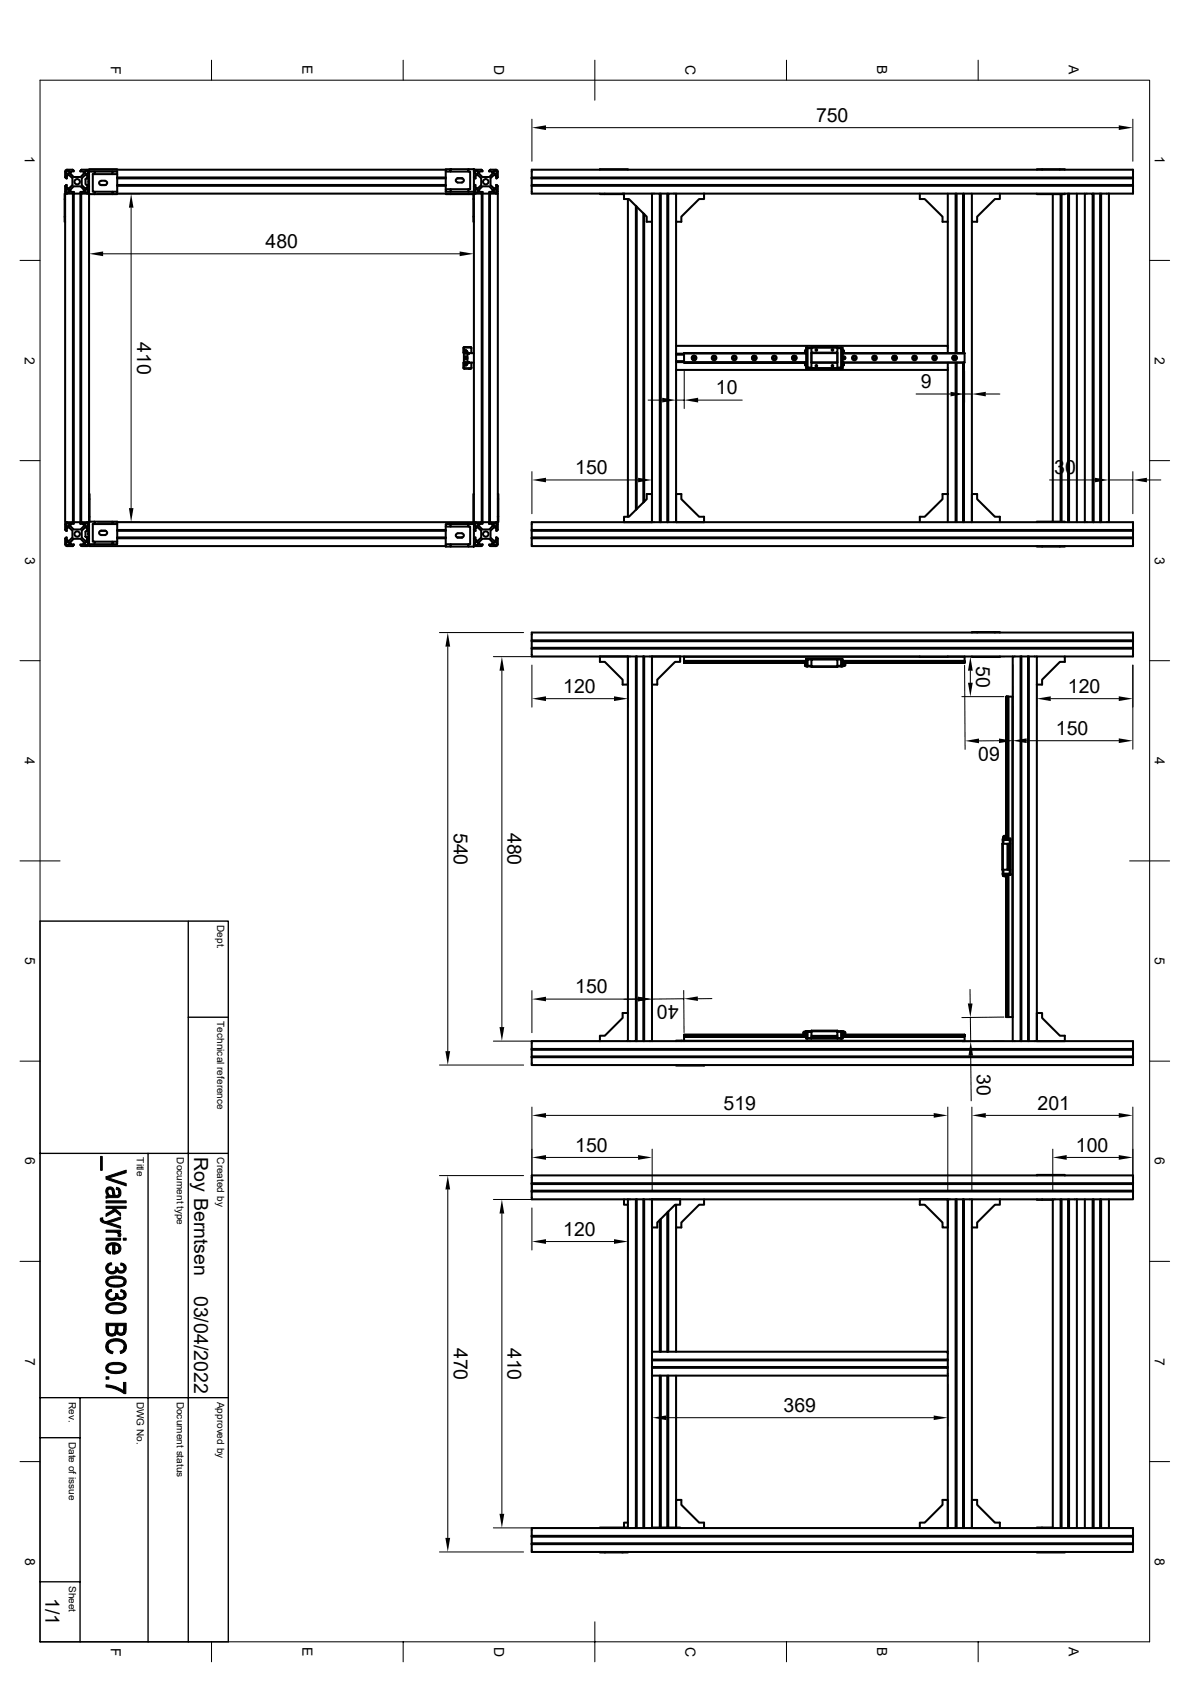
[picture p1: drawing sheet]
<svg xmlns="http://www.w3.org/2000/svg" width="297mm" height="420mm" viewBox="0 0 297 420" stroke-linecap="round" stroke-linejoin="round" font-family="sans-serif">
<g fill="none" stroke="#000" stroke-width=".51">
<path d="M16.1 54.1v1.3h.2M16.3 49.7h-.2v4.4h.2M16.3 48.3h-.2v1.4M16.4 46.3l-.1 .2v1.4l.1 .3 .3 .1M16.5 44.4l.2 .1v-.8h.6l.8 .8v1.7l-.8 .8h-.6v-.8l-.2 .1M16.6 47.4h.7l-.1 .6h-.6zM16.6 42.7l.7 .1-.1 .6-.6-.1zM16.7 48.3h1.4M16.7 48.3h-.4v82.1h.4M18.1 48.3v82.1M18.2 48.3h.2M18.3 48.1l.1-.2h-.8v-.6l.8-.8h1.7l.8 .8v.6h-.8l.1 .2"/>
<path d="M18.3 42.6l.1 .2h-.8v.6l.8 .8h1.7l.8-.8v-.6h-.8l.1-.2M18.3 48.2l-.2 .1M18.3 42.5l-.2-.1-1.7 .1-.1 1.7 .1 .2M20.1 48.3h-1.7v82.1M20.2 48.2l.2 .1M20.2 42.5l.2-.1h1.4l.3 .1 .1 .3M20.3 48.3h-.2v82.1M20.4 48.3l-.1 82.1M20.4 48.3h1.4M21.3 42.7l.6 .1-.1 .6-.6-.1zM21.3 47.4h.6l-.1 .6h-.6zM21.8 48.3h.4"/>
<path d="M21.8 46.4h.1M21.8 44.4h.1M21.8 44.4l-.5 .3v1.3l.5 .4M22 44.4l-.2 .1v-.8h-.6l-.8 .8v1.7l.8 .8h.6v-.8l.2 .1M22.1 44.4v.3M22.1 46h.1M22.2 44.7h-.1v1.7l.1 .1M22.2 44.2l-.1 .2M22.2 47.9l-.1 .3-.3 .1M22.2 42.4v.4M22.2 42.4v-.2h7.1v.2M22.2 42.8v93.1"/>
<path d="M22.2 48.5h1.4M22.2 42.8h1.4M22.2 42.4h89.1M23.6 43.5h4.4v-.7h1.3v.7h-1.3M23.6 48.5h4.4v-.6h1.3v.6h-1.3M23.6 43.5h-.4v4.4h.4M25.1 46.2h1.3M25.2 45.1h1M25.2 46.2h1M25.2 45.2a.51 .51 0 0 0-.5 .5 .51 .51 0 0 0 .5 .5M26.2 45.2a.51 .51 0 0 1 .6 .5 .51 .51 0 0 1-.6 .5M28 42.8h-4.4v.7"/>
<path d="M28 47.9h-4.4v.6M29.3 43.5v4.4M29.3 44.5h82M29.3 44.3h82M29.3 46.2h82M29.3 46.4h82M111.3 48.3v.2h1.2M111.3 42.8v4.4M112.5 48.3v.2h4.4v-.2M112.5 47.2h-1.2v.7h1.2v-.7h4.4M112.5 42.2h-1.2v.6h1.2v-.6h4.4M114.1 44.5h1.3"/>
<path d="M114.3 44.5h1M114.3 45.6h1M114.3 44.5a.51 .51 0 0 0-.6 .5 .51 .51 0 0 0 .6 .6M115.3 44.5a.51 .51 0 0 1 .5 .5 .51 .51 0 0 1-.5 .6M116.9 42.2h1.4v5.7M116.9 47.9h1.4M116.9 47.2v.7h-4.4M116.9 42.2v.6h-4.4M116.9 42.8h.4v4.4h-.4M116.9 48.5h1.3M118.2 54.1v1.3h.1M118.2 48.3v1.4"/>
<path d="M118.3 44.2l.1 .2M118.3 47.9l.1 .3 .3 .1M118.3 47.9v.4h-89M118.3 49.7h-.1v4.4h.1M118.4 46.3l-.1 .2M118.5 44.4l.2 .1v-.8h.6l.8 .8v1.7l-.8 .8h-.6v-.8l-.2 .1M118.6 42.8l.6-.1 .1 .6-.6 .1zM118.6 47.4l.6-.1 .1 .7h-.6zM118.7 48.3h-.4v82.1h.4M118.7 48.3h1.4M120.1 48.3h2.3M120.2 48.3l-.1 82.1"/>
<path d="M120.4 48.1v-.2h-.8v-.6l.8-.8h1.7l.8 .8v.6h-.8l.1 .2M120.4 42.6v.2h-.8v.6l.8 .8h1.7l.8-.8v-.6h-.8l.1-.2M120.4 48.2l-.3 .1M120.4 42.5l-.3-.1h-1.4l-.3 .1-.1 .3M120.4 48.3v82.1h-.2M122.1 48.3v82.1h-1.7M122.2 42.5l.2-.1 1.7 .1 .1 1.7-.1 .2M122.2 48.2l.2 .1M122.3 48.3l.1 82.1M122.4 48.3h1.4M123.3 42.7l.7 .1-.1 .6-.7-.1zM123.3 47.3l.7 .1-.1 .6h-.7z"/>
<path d="M123.8 48.3h.4v82.1h-.4M124 44.4l-.2 .1v-.8h-.6l-.8 .8v1.7l.8 .8h.6v-.8l.2 .1M124.1 46.3l.1 .2v1.4l-.1 .3-.3 .1M132.7 46.4v1.9h23M132.7 46.2v.2M132.7 44.3v.2M132.7 44.3v-1.9h150.1v1.9M132.7 46.2h150.1v.2M132.7 46.4h150.1v1.9h-6M132.7 44.5v1.7M132.7 44.5h150.1M132.7 44.3h150.1"/>
<path d="M149.7 42.4v-.2h7v.2M149.7 48.3v.2h1.3M151 48.3v.2h4.4v-.2M155.4 48.5h.3M155.7 48.3h7v7.1h-1.3v-1.3l-4.4-4.4h-1.3zM156.7 49.7v79.3M158.7 51.4v75.9M158.9 51.6v75.5M160.6 53.3v72.2M160.8 53.5v71.8M162.7 48.3h2v82.1M162.7 55.4v75"/>
<path d="M164.7 48.3h.2v82.1M164.9 48.3h1.6M166.8 48.3h-.3v82.1M168.7 48.3h-1.9v82.1M168.7 55.4v75h-2.2M168.7 48.3h7v1.4h-1.2l-4.4 4.4v1.3h-1.4zM175.7 48.3h95.1M229.6 48.3v1.4h1.2l4.4 4.4v1.3h1.4v-7.1M236.6 55.4v31M238.5 48.3v39.9M238.8 48.3v39.9M240.4 48.3v39.9"/>
<path d="M240.6 48.3v39.9M242.6 55.4v75v-7h1.3v1.2l4.4 4.4h1.3v1.4M242.6 48.3v7.1h1.3v-1.3l4.4-4.4h1.3v-1.4M258.8 48.3v.2h7v-.2M260.1 42.4v-.2h4.4v.2M260.1 42.2h-1.3v.2M262.8 48.5v81.8M264.5 42.2h1.3v.2M264.7 48.5v81.8M265 48.5v81.8M266.6 48.3v82.1M266.8 48.3v82.1"/>
<path d="M268.8 48.3v82.1M272.7 48.3h.3v82.1M273 48.3h1.6M274.8 48.3h-.2v82.1M276.8 48.3h-2v82.1M276.8 48.3v82.1h-2.2M282.8 44.3v.2M282.8 44.5v1.7M115.8 90.5l-.1 1.4 .1 .2h1.3M115.9 90.8h.1M115.9 87.8h.1M116 90.9h.2"/>
<path d="M116 90.8v.1M116 90.8h.2M116 90.9l-.1 .1M116 87.8v.1M116 87.9h.2M116 87.9l-.1 .1M116 90.9h.1M116 90.8h.1M116 87.9h.1M116 87.8h.1M116.2 90.8h.1M116.2 90.5v.1"/>
<path d="M116.2 88v.2M116.2 87.8h.1M116.2 87.5h.1M116.2 91.2h.1M116.2 90.9v.3M116.2 90.6v.2M116.2 90.6h.1M116.2 90.9v.1M116.2 88.2h.1M116.2 87.5v.3h-.2M116.2 90.9h.1M116.3 90.9v.3"/>
<path d="M116.3 90.6v.2M116.3 90.8h.3M116.3 90.9h.3M116.3 90.6h.1M116.3 90.8h.1M116.3 91.2h.1M116.3 90.9l.1 .1M116.3 87.9v.3M116.3 87.9h.3M116.3 87.8h.3M116.3 87.5v.3M116.3 88.2h.1"/>
<path d="M116.3 87.9l.1 .1M116.3 90.9h.1M116.3 87.9h.1M116.3 87.5h.1M116.4 87.8h-.1M116.4 87.5h-.1M116.5 90.9h.1M116.5 90.8h.1M116.5 87.9h.1M116.5 87.8h.1M116.6 90.8v.1M116.6 90.9v.1"/>
<path d="M116.6 87.8v.1M116.6 87.9v.1M116.6 90.8h.1M116.6 87.8h.1M117 88.2h-.3v2.3l.3 .1M117.2 88.2h1.1M117.6 90.6v1.3l-.4 .2M117.6 86.9l-.1-.2h-1.7l-.1 .1 .1 1.4M117.6 86.9v1.3M117.6 86.9l-1.6-.1-.2 .2v4.8l.2 .1 1.6-.1M118.3 90.5l-1.1 .1M168.7 86.4h67.9v1.8"/>
<path d="M168.7 88.3h2M168.7 92.4h67.9M168.7 88.6h2M168.7 90.4h2M168.7 90.2h2M170.7 88.2h30.3M170.7 88.2v2.4l30.4-.1M198.1 89.6h.3M198.1 89.6a.25 .25 0 0 1 0-.4 .25 .25 0 0 1 .3 0 .25 .25 0 0 1 0 .4M198.1 89.6l-.1-.2 .1-.2a.26 .26 0 0 1 .4 0 .26 .26 0 0 1-.1 .4M200.9 90.9h.1M200.9 90.8h.1"/>
<path d="M200.9 87.8h.1M201 88.2h-30.3M201 90.8v.1M201 90.5l-.1 .3M201 90.9v.3M201 87.9h-.1M201 87.8v.2M201 87.5v.3M201 90.9h.1M201 91.2h.1M201 87.8h.1M201 87.5h.1"/>
<path d="M201 90.8h.1M201 88.2h.1M201 88h-.1l.1 .2M201.1 90.5h.1M201.1 91.3h.1M201.1 88.3h.1M201.2 87h.3v4.8h-.3zM201.2 87v-.2h1.3v-.1h6.5v.1h1v.2v-.2h.3v.2M201.2 87.5h-.2M201.2 91.8v.1h1.3M201.5 86.8v.2M201.5 91.8v.1"/>
<path d="M202.5 86.8h6.5v1.3h-6.5zM202.5 90.6h6.5v1.3h-6.5zM202.5 88.1v2.5M202.5 87h-1v4.8h1M202.5 88.2h6.5v2.3h-6.5zM202.5 91.9v.2h6.5v-.2M209 87h1v4.8h-1M209 88.1v2.5M210 87h.3v4.8h-.3zM210 91.8v.1M210.3 87.5h.2M210.3 89l.2 .2"/>
<path d="M210.3 89.6h.2l-.2 .1M210.3 91.8v.1h-1.3M210.3 90.5h.1M210.3 91.3h.1M210.3 88.3h.1M210.3 89.2h.2M210.4 90.5l.1 .1M210.5 91.2h-.1M210.5 90.5l.1 .3h-.1M210.5 87.8h.1M210.5 88.2h-.1M210.5 88h.1l-.1 .2h30.2"/>
<path d="M210.5 89l.5 .2-.2 .5M210.5 89.2v.4M210.5 90.5h30.2M210.5 89.7h.3M210.5 90.9v.1M210.5 90.8v.1M210.5 87.8v.2M210.5 87.5h.1M210.5 87.5l.1 .3M210.5 90.9h.1M210.5 87.9h.1M210.5 91.2h.1"/>
<path d="M210.6 88.2h30.1v2.4h-30.1M210.6 91h.1M210.6 87.8h.1M210.6 91v.2M236.6 92.4v38M236.6 90.6v1.8M238.5 90.6v39.8M238.8 90.6v39.8M240.4 90.6v39.8M240.6 90.6v39.8M16.4 134.3l-.1 .2 .1 1.7 1.7 .2 .2-.2M16.5 132.5h.2v-.8h.6l.8 .8v1.7l-.8 .8h-.6v-.8l-.2 .1"/>
<path d="M16.6 130.7l.7 .1-.1 .6-.6-.1zM16.6 135.3l.7 .1-.1 .7-.6-.1zM16.7 130.4l-.3 .1-.1 .4v1.3l.1 .3M16.7 130.4h1.4M18.1 130.4l.2 .2M18.2 130.4h2.2M18.3 136.1l.1-.2h-.8v-.6l.8-.8h1.7l.8 .8v.6h-.8l.1 .2M18.3 130.6l.1 .2h-.8v.6l.8 .8h1.7l.8-.8v-.6h-.8l.1-.2M20.4 130.4l-.2 .2M20.4 130.4h1.4M21.3 130.7l.6 .1-.1 .6-.6-.1zM21.3 135.4h.6l-.1 .7-.6-.1z"/>
<path d="M21.8 130.4l.3 .1 .1 .4M21.8 130.4h.4M21.8 132.4l-.5 .4v1.2l.5 .4M21.8 132.4h.1M21.8 134.4h.1M22 132.5h-.2v-.8h-.6l-.8 .8v1.7l.8 .8h.6v-.8l.2 .1M22.1 132.5v.3M22.1 132.8v1.6l.1 .1M22.1 132.8h.1M22.1 134h.1M22.2 132.2l-.1 .3M22.2 135.9l-.1 .3-.3 .2h-1.4l-.2-.2"/>
<path d="M22.2 135.9v.5h89.1M22.2 123.4h.2v1.2M22.2 124.6h.2v4.4h-.2M22.2 135.9h1.4M22.2 130.3h1.4M22.4 129v1.3M23.6 130.9h4.4v-.6h1.3v.6h-1.3M23.6 135.9h4.4v-.6h1.3v.6h-1.3M23.6 130.9h-.4v4.4h.4M25.1 132.5h1.3M25.2 132.5a.51 .51 0 0 0-.5 .6 .51 .51 0 0 0 .5 .5h1a.53 .53 0 0 0 .6-.5 .53 .53 0 0 0-.6-.6M28 130.3h-4.4v.6"/>
<path d="M28 135.3h-4.4v.6M29.3 130.4h89v.5M29.3 130.9v4.4M29.3 132.5h82M29.3 132.3h82M29.3 134.2h82M29.3 134.4h82M111.3 131.5v4.4M112.5 135.9h-1.2v.6h1.2v-.6h4.4M112.5 130.9h-1.2v.6h1.2v-.6h4.4M114.1 134.2h1.3M114.3 134.2a.53 .53 0 0 1-.6-.5 .53 .53 0 0 1 .6-.6l1 .1a.51 .51 0 0 1 .5 .5 .51 .51 0 0 1-.5 .5"/>
<path d="M116.9 130.9h1.4M116.9 135.9v.6h-4.4M116.9 130.9v.6h-4.4M116.9 131.5h.4v4.4h-.4M118.3 135.9l.1 .3 .3 .2h1.4l.3-.2M118.3 132.2l.1 .3M118.3 123.4h-.1v7M118.3 130.9v5.6h-1.4M118.4 134.3l-.1 .2M118.5 132.5h.2v-.8h.6l.8 .8v1.7l-.8 .8h-.6v-.8l-.2 .1M118.6 130.8l.6-.1 .1 .6-.6 .1zM118.6 135.4l.6-.1 .1 .7-.6 .1z"/>
<path d="M118.7 130.4l-.3 .1-.1 .4M118.7 130.4h1.4M120.1 130.4l.3 .2M120.4 136.1v-.2h-.8v-.6l.8-.8h1.7l.8 .8v.6h-.8l.1 .2M120.4 130.6v.2h-.8v.6l.8 .8h1.7l.8-.8v-.6h-.8l.1-.2M122.1 130.4h.2M122.4 130.4l-.2 .2M122.4 130.4h1.4M123.2 130.8l.7-.1 .1 .6-.7 .1zM123.3 135.3l.7 .1-.1 .7-.7-.1zM123.8 130.4l.3 .1 .1 .4v1.3l-.1 .3M124 132.5h-.2v-.8h-.6l-.8 .8v1.7l.8 .8h.6v-.8l.2 .1"/>
<path d="M124.1 134.3l.1 .2-.1 1.7-1.7 .2-.2-.2M124.2 123.4h.2v1.2M124.2 124.6h.2v4.4h-.2M124.4 129v1.4h-.2M132.7 134.4h150.1v2h-150.1zM132.7 134.2v.2M132.7 132.3v.2M132.7 134.2h150.1v.2M132.7 132.5v1.7M132.7 132.5h150.1M132.7 132.3h150.1M155.7 129h1.3l4.4-4.4v-1.2h1.3v7h-7z"/>
<path d="M162.7 130.4h2.2M162.7 130.4h-30v1.9M164.9 130.4h1.6M168.7 123.4h1.4v1.2l4.4 4.4h1.2v1.4h-7zM168.7 130.4h102.1M236.6 123.4h-1.4v1.2l-4.4 4.4h-1.2v1.4M258.8 130.4v-.1h7v.1M258.8 136.4v.1h1.3M260.1 136.4v.1h4.4v-.1M265.8 136.4v.1h-1.3M270.8 130.4h2.2M270.8 130.4v-82.1h1.9v82.1"/>
<path d="M273 130.4h1.6M276.8 130.4h6v1.9M282.8 132.3v.2M282.8 132.5v1.7M132.7 159.9v.2M132.7 159.9v-2h150.1v2M132.7 159.9h150.1M243.9 157.9v-.1h4.4v.1M243.9 157.8h-1.3v.1M248.3 157.8h1.3v.1M282.8 159.9v.2M132.7 162v1.9h24"/>
<path d="M132.7 161.8v.2M132.7 161.8h150.1v.2M132.7 162h150.1v1.9h-17M132.7 160.1v1.7M132.7 160.1h150.1M149.7 163.9h7v7h-1.3v-1.2l-4.4-4.4h-1.3zM156.7 163.9h2.2M156.7 163.9v89M158.7 163.9v96.1h-2M158.9 163.9v96.1h-.2M158.9 163.9h1.7M160.6 163.9h2.1"/>
<path d="M160.6 163.9v96.1h.2v-96.1M162.7 163.9v96.1h-1.9M162.7 163.9h7.1v1.4h-1.3l-4.5 4.4v1.2h-1.3zM162.7 163.9h90.1M170.7 165h30.5M170.7 165.1h30.5M170.7 164h58.9M170.7 165.2h30.5M170.7 165.5h30.5M170.7 163.9v1.6h30.5M200.9 165.9h.1M200.9 166h.1"/>
<path d="M200.9 165.8h.1M200.9 165.8l.1 .1M201 165.6l-.1 .2M201 165.9v.1M201 165.9h.1M201 166.2l.1 .1M201 166h-.1l.1 .3M201.1 165.6h-.1M201.1 166.3h.1M201.2 164.7h.3v1.5h-.3zM201.2 166.2v.2h1.3M201.5 164.5v.2"/>
<path d="M201.5 166.2v.2M202.5 164.7h6.5v1.7h-6.5zM202.5 164.5l7.5 .2v1.5h-1M202.5 164.5h-1.3v.2M202.5 164.5v.2h-1v1.5h1M202.5 166.4v.1h6.5v-.1M209 164.5h1v.2l.3-.2v.2M210 164.7h.3v1.5h-.3zM210 166.2v.2M210.3 165h30.4M210.3 165.1h30.4M210.3 165.2h30.4"/>
<path d="M210.3 165.5h30.4M210.3 166.2v.2h-1.3M210.3 166.3h.1M210.4 165.6h.1M210.5 166.2l-.1 .1M210.5 166h.1l-.1 .3h.3M210.5 165.6h.1M210.5 165.8v.1M210.5 165.6l.1 .2M210.5 165.9v.1M210.5 165.9h.1M210.5 166h.1"/>
<path d="M210.6 165.8h.1M210.8 165.6l.2 .2-.2 .4M229.6 163.9v.1h7v-.1M236.6 164h4.1M240.7 163.9v1.6h-30.4M242.6 163.9v.1h7v-.1M251.2 173.9h1.6M251.2 173.9v35.5M251.5 173.9v35.5M251.6 173.9v35.5M252.7 173.9v80.1M254.7 163.9v96.1h-1.9"/>
<path d="M254.9 163.9h-2.1v96.1M254.9 163.9v96.1h-.2M254.9 163.9h1.7M256.6 163.9h2.2M256.6 163.9v96.1h.2M256.8 163.9v96.1h2v-89.1M258.8 163.9h7v1.4h-1.3l-4.4 4.4v1.2h-1.3zM282.8 160.1v1.7M250.3 209.7v1M250.3 217.2v1.3h.1M250.3 210.7h1.2v6.5h-1.2zM250.3 210.7h-.2v6.5h.2"/>
<path d="M250.4 209.3v.1M250.4 218.5v.1M250.4 208.9v.4M250.4 218.6v.1M250.4 209.7h-.1M250.4 209.4h1.6v.3h-1.6zM250.4 218.2h1.6v.3h-1.6zM250.4 209.4h-.1v.3M250.4 218.7h.3M250.4 208.9l.2-.2 .5 .2M250.4 217.2v1M250.4 218.2h-.1"/>
<path d="M250.7 209.1h.1M250.7 218.7h.1M250.7 209.1l-.3 .1M250.7 209.2h.1M250.7 209.2h.2M250.7 218.7h.2M250.7 209.1v.1M250.8 218.7h.3M250.8 209.1l.1 .1M250.8 218.7h.1M250.9 209.1l.2 .1M250.9 209.1l-.1 .1"/>
<path d="M251.1 209.2v.1M251.1 218.6v.1M251.1 209.2h.1M251.1 218.7h.1M251.2 218.5v35.5h1.6M251.2 218.5v35.5M251.5 210.7h.2M251.5 217.2h.2M251.5 218.5v35.5M251.6 218.5v35.5M251.7 210.7h.3v6.5h-.3zM252 209.4h.2v7.8"/>
<path d="M252 209.7h-1.6v1M252 209.7v1h.2M252.2 209.7h-.2M252.2 217.2h-.2v1h-1.6M252.2 217.2v1h-.2h.2v.3h-.2M149.7 258.6h1.3l4.4-4.4v-1.3h1.3v7.1h-7zM149.7 260h-17v1.9M158.9 260h1.7M162.7 260h90.1M170.1 259.8h-1.4v.2M170.7 259.9h70M170.7 258.9h30.5"/>
<path d="M170.7 258.8h30.5M170.7 258.7h30.5M170.7 259.8h-.6v.2M200.5 257.8v.3M200.5 258.1l.2 .2M200.7 257.6l-.2 .2M200.7 257.6h.3M200.7 258.3h.3M200.9 258h.1M200.9 257.9h.1M201 258.3h.1M201 257.6l-.1 .3h.1"/>
<path d="M201 257.9v.1M201 258v.3M201 258h.1M201.2 257.6h.3v1.6h-.3zM201.2 257.6h-.2M201.2 259.2v.1l.3-.1v.1h1M201.2 258.4h-30.5v1.6M201.5 257.6v1.6h1v.1M201.5 257.6h1M201.5 257.5v.1M202.5 257.5h6.5v1.2h-6.5zM202.5 258.9h6.5v.3h-6.5z"/>
<path d="M202.5 258.7v.2M202.5 257.5v-.2h6.5v.2M202.5 257.5h-1.3v.1M209 257.5h1M209 257.6h1v1.6M209 258.7v.2M210 259.2h-1v.1M210 257.6h.3v1.6h-.3zM210 257.5h.3v.1M210 257.5v.1M210 259.2v.1M210.3 258.4h30.4"/>
<path d="M210.3 258.9h30.4M210.3 258.8h30.4M210.3 258.7h30.4M210.3 257.6h.2M210.3 259.2v.1h-7.8M210.5 258.3h-.1M210.5 257.6h.3M210.5 257.6l.1 .3h-.1M210.5 257.9v.1M210.5 258.3h.1M210.5 258h.1M210.5 258v.1"/>
<path d="M210.6 257.9h-.1M210.6 258.1h.1M210.6 258.1l-.1 .2h.3M210.8 257.6l.2 .2-.2 .5M240.7 258.4v1.6M240.7 258.4h.1M254.9 260h1.7M258.8 252.9h1.3v1.3l4.4 4.4h1.3v1.4h-7zM258.8 260h24v1.9M132.7 264h150.1v1.9h-150.1zM132.7 263.8v.2M132.7 261.9v.2"/>
<path d="M132.7 263.8h150.1v.2M132.7 262.1v1.7M132.7 261.9h150.1M132.7 262.1h150.1M168.7 265.9v.2h7v-.2M282.8 261.9v.2M282.8 262.1v1.7M132.7 297.5v2h24M132.7 297.3v.2M132.7 295.4v1.9M132.7 295.4v-1.9h150.1v1.9M132.7 297.3h150.1v.2"/>
<path d="M132.7 297.5h150.1v2h-14M132.7 295.7h150.1M132.7 295.4h150.1M155.7 299.5v1.3h1M156.7 299.5h2.2M156.7 299.5v82.1M158.7 299.5v82.1h-2M158.9 299.5v82.1h-.2M158.9 299.5h1.7M160.6 299.5h2.1M160.6 299.5v82.1h.2v-82.1M162.7 299.5h7.1v1.3h-1.3l-4.5 4.5v1.2h-1.3z"/>
<path d="M162.7 299.5v38M162.7 299.5h73.9M175.7 299.5v1.3h-1.2l-4.4 4.5v1.2h-1.4v-5.7M229.6 299.5h7v7h-1.4v-1.2l-4.4-4.5h-1.2zM236.6 299.5h2.2M236.6 299.5v38M238.5 299.5v82.1h-1.9M238.8 299.5h1.6M238.8 299.5v82.1h-.3M240.4 299.5h2.2M240.4 299.5v82.1h.2v-82.1M242.6 299.5h7v1.3h-1.3l-4.4 4.5v1.2h-1.3z"/>
<path d="M249.6 299.5h13.2M258.8 299.5v.1h1.3M258.8 293.5v-.1h7v.1M260.1 299.5v.1h2.7M264.7 299.5h.3v82.1M265 299.5h1.6M266.8 299.5h-.2v82.1M268.8 299.5h-2v82.1M268.8 299.5v82.1M270.8 299.5v82.1M272.7 299.5v82.1M273 299.5v82.1"/>
<path d="M274.6 299.5v82.1M274.8 299.5v82.1M276.8 299.5v82.1M282.8 295.4v1.9M164.7 304.6v32.9M164.9 304.4v33.1M166.5 302.8v34.7M166.8 302.5v35M168.7 306.5v31M242.6 306.5v75.1h-2M162.7 337.5v2.2M162.7 337.5h73.9v2h-73.9"/>
<path d="M162.7 339.7v1.6M236.6 339.5v.2h-73.9M236.6 339.7v1.6M162.7 343.5v38.1h-1.9M162.7 341.5h73.9v2M162.7 341.3v2.2h73.9M162.7 341.3h73.9v.2M164.7 343.5v37.9M164.9 343.5v37.9M166.5 343.5v37.9M166.8 343.5v37.9M168.7 343.5v37.9v-6.9h1.4v1.3l4.4 4.4h1.2v1.4"/>
<path d="M236.6 343.5v38.1M242.6 374.5h1.3v1.3l4.4 4.4h1.3v1.4h-7zM132.7 385.6h150.1v1.9h-150.1zM132.7 383.5v.2M132.7 385.4h150.1v.2M132.7 383.7v1.9M132.7 383.7h150.1M132.7 383.5h150.1M149.7 387.5v.1h1.3M151 387.5v.1h4.4v-.1M156.7 380.2h-1v1.2M156.7 387.5v.1h-1.3"/>
<path d="M156.7 381.4h-7v.2M156.7 381.6h-24v1.9M158.9 381.6h1.7M162.7 381.4h7.1v.2M162.7 381.6h73.9M229.6 380.2h1.2l4.4-4.4v-1.3h1.4v7.1h-7zM238.8 381.6h1.6M242.6 381.6h20.2M258.8 387.5v.1h7v-.1M260.1 381.4h-1.3v.2M262.8 381.4h-2.7v.2M262.8 381.6h2.2"/>
<path d="M262.8 381.6v-82.1h1.9v82.1M265 381.6h1.6M266.6 381.6h2.2M268.8 381.6h14v1.9M282.8 383.5v.2M282.8 383.7v1.7"/>
<circle cx="19.3" cy="45.4" r=".68"/>
<circle cx="121.2" cy="45.4" r=".68"/>
<circle cx="116.2" cy="89.4" r=".34"/>
<circle cx="116.2" cy="87.9" r=".39"/>
<circle cx="116.2" cy="90.8" r=".39"/>
<circle cx="116.3" cy="89.4" r=".07"/>
<circle cx="116.3" cy="89.3" r=".41"/>
<circle cx="117.1" cy="88.2" r=".11"/>
<circle cx="117.1" cy="90.5" r=".11"/>
<circle cx="173.2" cy="89.4" r=".5"/>
<circle cx="173.2" cy="89.4" r=".47"/>
<circle cx="173.2" cy="89.4" r=".59"/>
<circle cx="173.2" cy="89.4" r=".25"/>
<circle cx="173.2" cy="89.4" r=".27"/>
<circle cx="178.2" cy="89.4" r=".59"/>
<circle cx="178.2" cy="89.4" r=".34"/>
<circle cx="183.3" cy="89.4" r=".59"/>
<circle cx="183.3" cy="89.4" r=".34"/>
<circle cx="188.2" cy="89.4" r=".28"/>
<circle cx="188.2" cy="89.4" r=".5"/>
<circle cx="188.2" cy="89.4" r=".47"/>
<circle cx="188.3" cy="89.4" r=".25"/>
<circle cx="188.3" cy="89.4" r=".59"/>
<circle cx="193.3" cy="89.4" r=".59"/>
<circle cx="193.3" cy="89.4" r=".34"/>
<circle cx="198.2" cy="89.4" r=".5"/>
<circle cx="198.2" cy="89.4" r=".47"/>
<circle cx="198.2" cy="89.4" r=".59"/>
<circle cx="203.7" cy="91.3" r=".22"/>
<circle cx="203.7" cy="87.4" r=".22"/>
<circle cx="207.8" cy="87.4" r=".22"/>
<circle cx="207.8" cy="91.3" r=".22"/>
<circle cx="213.2" cy="89.4" r=".59"/>
<circle cx="213.2" cy="89.4" r=".34"/>
<circle cx="218.3" cy="89.4" r=".59"/>
<circle cx="218.3" cy="89.4" r=".34"/>
<circle cx="223.2" cy="89.4" r=".28"/>
<circle cx="223.3" cy="89.4" r=".5"/>
<circle cx="223.3" cy="89.4" r=".47"/>
<circle cx="223.3" cy="89.4" r=".25"/>
<circle cx="223.3" cy="89.4" r=".59"/>
<circle cx="228.3" cy="89.4" r=".59"/>
<circle cx="228.3" cy="89.4" r=".34"/>
<circle cx="233.3" cy="89.4" r=".59"/>
<circle cx="233.3" cy="89.4" r=".34"/>
<circle cx="238.2" cy="89.4" r=".5"/>
<circle cx="238.2" cy="89.4" r=".47"/>
<circle cx="238.3" cy="89.4" r=".26"/>
<circle cx="238.3" cy="89.4" r=".59"/>
<circle cx="238.3" cy="89.4" r=".25"/>
<circle cx="19.3" cy="133.3" r=".68"/>
<circle cx="121.2" cy="133.3" r=".68"/>
</g>
<g fill="none" stroke="#000" stroke-width=".25">
<path d="M52.8 15v5M100.6 15v5M148.5 15v10M196.3 15v5M244.1 15v5M10 20h276.9v390h-276.9zM132.8 29.8v10.5M136.3 31.9h142.9M282.7 29.8v10.5M22.2 50.5v15M24.3 48.4h10.5M32.7 51.9v75"/>
<path d="M118.2 50.5v15M5 65h5M25.7 63.4h89M286.9 65h5M161.8 99.9h3.5M168.7 99.9h2.1M170.8 92.6v9.4M174.2 99.9h11.1M228.6 98.4h8.6M240.7 92.6v7.9M240.7 98.4h1.9M246 98.4h3.6"/>
<path d="M5 115h5M132.8 117.8v10.5M136.3 119.8h23M162.8 117.8v10.5M168.7 101.5v.5M262 119.8h11.3M276.7 119.8h6M276.7 117.8v10.5M282.7 117.8v10.5M286.3 119.8h3.4M286.9 115h5M24.3 130.3h10.5"/>
<path d="M109.7 157.9h21M5 165h5M111.8 161.5v101M123.1 164h31.5M125.3 167.5v89M132.8 166.1v10.5M136.3 174.5h16.9M156.8 166.1v10.5M240.1 173.9h10.5M240.1 164h10.6M240.7 166.1l.2 21M242.2 167.5v3"/>
<path d="M252.7 166.1v21M252.8 166.1l.1 21M258.7 166.1v10.5M262.3 174.5h16.9M282.7 166.1v21M286.9 165h5M249.3 185h-5M256.2 185h23M5 215h10M281.9 215h10M123.1 260h31.5M132.8 247.4v10.5"/>
<path d="M136.3 249.5h23M159.2 249.5h-3.5M162.7 247.4v10.5M162.8 247.4v10.5M170.6 247.3l.1 10.5M170.7 249.4l-8 .1M177.7 249.3l-3.5 .1M242.1 247.1v3.5M242.2 254l.1 6.1M250.6 254l-10.5 .1M250.7 260l-10.5 .1M5 265h5"/>
<path d="M109.7 265.9h21M132.8 276.4v21M136.3 278.5h96.7M236.6 276.4v21M242.3 263.6l.1 11.3M242.6 276.4v21M246 278.5h33.2M282.7 276.4v21M286.9 265h5M109.7 293.5h21M111.8 297v87M123.1 299.5h31.5"/>
<path d="M136.3 289h23M162.8 286.9v10.5M262.8 286.9v10.5M266.2 289h13M5 315h5M125.3 303v75M132.8 301.6v10.5M136.3 310h16.9M156.8 301.6v10.5M286.9 315h5M162.8 345.6v10.5M166.2 354h66.8"/>
<path d="M236.6 345.6v10.5M5 365h5M286.9 365h5M109.7 387.5h21M123.1 381.5h31.5M52.8 410v5M100.6 410v5M148.5 405v10M196.3 410v5M244.1 410v5"/>
</g>
<path d="M10 230h47v180h-47zM47 230v180M47 254h10M10 288h47M37 288v122M10 359h10M10 349h47M20 349v61M10 395h10" fill="none" stroke="#000" stroke-width=".34"/>
<g fill="#000" stroke="#000" stroke-width=".25">
<path d="M25.1 288.8h.4v3.4h-.4z" fill-rule="evenodd"/>
<path d="M26.5 299.8h5v.6h-5z" fill-rule="evenodd"/>
<path d="M26.9 297.6v1z" fill-rule="evenodd"/>
<path d="M26.7 296.6a1.13 1.13 0 0 1 1.6 .2v1.7a1.86 1.86 0 0 0-.8-1.6l-.6 .4-.1 1.2a1.4 1.4 0 0 1-.1-1.9z" fill-rule="evenodd"/>
<path d="M29.1 296.5l.6 .2v1.1l-.2-.7-.5-.1z" fill-rule="evenodd"/>
<path d="M26.9 297.9l.6 .6h.8v-1.7l.3 1.1a.55 .55 0 0 0 .5 .7 .55 .55 0 0 0 .6-.6v-1.3a1.3 1.3 0 0 1 .5 1.5 1.3 1.3 0 0 1-1.4 .8l-2.3 .2v-.5l.4-.1z" fill-rule="evenodd"/>
<path d="M26.5 293.8l5 1.7v.6l-5-1.7z" fill-rule="evenodd"/>
<path d="M26.5 293.8l5-1.6v.6l-4.2 1.3h-.3z" fill-rule="evenodd"/>
<path d="M25.1 304.2l.6-.1-.1 1.1-.5-.3z" fill-rule="evenodd"/>
<path d="M26.7 310.9l.2-.2v1.3l.2 .3 .5 .3v.5a1.39 1.39 0 0 1-.9-2.2z" fill-rule="evenodd"/>
<path d="M27 315.6l.8-.3 .1 .5-.8 .3-.2 .6z" fill-rule="evenodd"/>
<path d="M26.6 315.9l.3-.3v1.1a1.03 1.03 0 0 0 1 .8 1.03 1.03 0 0 0 1-.8l.1 1a1.49 1.49 0 0 1-2 .1 1.49 1.49 0 0 1-.4-1.9z" fill-rule="evenodd"/>
<path d="M28.8 316.4h.6l-.1 1.1-.1-.2-.2 .4z" fill-rule="evenodd"/>
<path d="M26.9 310.7a2.75 2.75 0 0 1 2.8 0v1l-.2-.5-.9-.3v2.2h-.5v-2.2l-.9 .2-.3 .7z" fill-rule="evenodd"/>
<path d="M26.5 305.1l3.6-1.2v.5l-2.9 .9z" fill-rule="evenodd"/>
<path d="M25.6 304.4l.1 .3 .3 .2 4.1 1.3v.5l-4.5-1.4z" fill-rule="evenodd"/>
<path d="M26.5 307.2h3.6v.4h-.6v.7l-.2-.4-.3-.2h-2.5z" fill-rule="evenodd"/>
<path d="M26.5 303.1l1.8-1 .3-.4 1.5 1.2v.7l-1.4-1.1-2.2 1.2z" fill-rule="evenodd"/>
<path d="M26.5 309.2h3.6v.5h-3.6z" fill-rule="evenodd"/>
<path d="M29.5 307.6l.6 .5-.1 .7-.6-.1z" fill-rule="evenodd"/>
<path d="M28.6 310.9v1.7h.2l.5-.2 .3-.4 .1-1.3a1.4 1.4 0 0 1 .4 1.6 1.4 1.4 0 0 1-1.5 .8z" fill-rule="evenodd"/>
<path d="M30.2 315.3l.9 .4-.1 1-.3-.6-.6-.2z" fill-rule="evenodd"/>
<path d="M29.4 316.5a.81 .81 0 0 0 .7 .8 .81 .81 0 0 0 .9-.6l.1-1a1.24 1.24 0 0 1 0 1.8 1.24 1.24 0 0 1-1.8 0z" fill-rule="evenodd"/>
<path d="M26.9 319l1-.3 1.6-.1a1.54 1.54 0 0 1 1.9 2l-.4 .4v-1a1.71 1.71 0 0 0-2-.8 1.81 1.81 0 0 0-2.1 .8z" fill-rule="evenodd"/>
<path d="M26.5 301.2h5v.5h-2.9l-.3 .4-.4-.4h-1.4z" fill-rule="evenodd"/>
<path d="M30.8 309.2h.7v.5h-.7z" fill-rule="evenodd"/>
<path d="M27 322.2l.8-.3 .1 .6-.8 .2-.2 .6z" fill-rule="evenodd"/>
<path d="M27 336.2a1.29 1.29 0 0 0 1.2 1.3l-.1 .5-1.1-.4z" fill-rule="evenodd"/>
<path d="M27.1 331v1.1a.89 .89 0 0 0 .9 1 .89 .89 0 0 0 .8-1.1l-.1 1.5-.8 .2-.9-.3z" fill-rule="evenodd"/>
<path d="M26.6 322.5l.3-.2v1a1.03 1.03 0 0 0 1 .9 1.03 1.03 0 0 0 1-.9l.1 1.1a1.49 1.49 0 0 1-2 .1 1.49 1.49 0 0 1-.4-2z" fill-rule="evenodd"/>
<path d="M28.8 323h.6l-.1 1.1-.1-.2-.2 .5z" fill-rule="evenodd"/>
<path d="M29.4 331v.9a.8 .8 0 0 0 .8 1 .8 .8 0 0 0 .7-1v1.3l-.7 .3-.7-.3-.2-.1z" fill-rule="evenodd"/>
<path d="M26.8 319.1l.1 .9a1.79 1.79 0 0 0 2.2 .8 1.45 1.45 0 0 0 1.9-.8l-.1 1.1-1.3 .3h-.8a1.85 1.85 0 0 1-2.4-1.5l.1-.4z" fill-rule="evenodd"/>
<path d="M26.8 325.8l.1 .8a1.79 1.79 0 0 0 2.2 .9 1.45 1.45 0 0 0 1.9-.9l-.1 1.1-1 .3h-1.3a1.75 1.75 0 0 1-2.2-1.6z" fill-rule="evenodd"/>
<path d="M31 336.3v1.2l-.9 .5-.1-.6 .8-.5z" fill-rule="evenodd"/>
<path d="M30.2 322l.9 .3-.1 1-.3-.6-.6-.2z" fill-rule="evenodd"/>
<path d="M29.4 323.1a.81 .81 0 0 0 .7 .9 .81 .81 0 0 0 .9-.7l.1-1a1.26 1.26 0 0 1 0 1.8 1.26 1.26 0 0 1-1.8 0z" fill-rule="evenodd"/>
<path d="M26.8 325.7l1.1-.4h1.6a1.52 1.52 0 0 1 1.9 1.8l-.4 .5v-1a1.71 1.71 0 0 0-2-.8 1.81 1.81 0 0 0-2.1 .8z" fill-rule="evenodd"/>
<path d="M26.5 330.4h5l-.1 2.3-.5 .5v-2.2h-1.5l-.1 2.1-.2-.2-.3 .5v-2.4h-1.7l-.1 2.4-.5-.9z" fill-rule="evenodd"/>
<path d="M27 334.9l.7-.4 .9-.2a2.21 2.21 0 0 1 2.9 2.5l-.5 .7v-1.2a1.97 1.97 0 0 0-2.8-1.4 1.31 1.31 0 0 0-1.2 1.3l-.1 1.3a1.79 1.79 0 0 1 .1-2.6z" fill-rule="evenodd"/>
<path d="M26.5 343.8h.7v.6h-.7z" fill-rule="evenodd"/>
<path d="M26.8 340.7l.1 .9a2.06 2.06 0 0 0 2.4 .8 1.45 1.45 0 0 0 1.7-.8v.9l-.4 .2-.8 .2h-1.5a1.52 1.52 0 0 1-1.8-1.8z" fill-rule="evenodd"/>
<path d="M26.5 345.8l2.6 .5 1.7 1v-2.1h.6v2.8h-.5l-.7-.5-1.8-.8-1.9-.4z" fill-rule="evenodd"/>
<path d="M26.8 340.7l1-.4 1.5-.1a1.84 1.84 0 0 1 2.2 1.4l-.1 .5-.4 .4v-.9a1.86 1.86 0 0 0-2.3-.9 1.45 1.45 0 0 0-1.8 .9z" fill-rule="evenodd"/>
</g>
<g fill="#000">
<path d="M132.8 31.9l3.5-.6v1.2zM279.2 31.3l3.5 .6-3.5 .6zM32.7 48.4l.6 3.5h-1.1zM22.2 63.4l3.5-.6v1.2zM114.7 62.8l3.5 .6-3.5 .6zM165.3 99.3l3.4 .6-3.4 .6zM170.8 99.9l3.4-.6v1.2zM237.2 97.8l3.5 .6-3.5 .6zM242.6 98.4l3.4-.6v1.2zM132.8 119.8l3.5-.5v1.1zM159.3 119.3l3.5 .5-3.5 .6zM273.3 119.3l3.4 .5-3.4 .6z"/>
<path d="M282.7 119.8l3.6-.5v1.1zM32.2 126.9h1.1l-.6 3.4zM111.8 157.9l.6 3.6h-1.2zM125.3 164l.6 3.5h-1.2zM132.8 174.5l3.5-.6v1.1zM153.2 173.9l3.6 .6-3.6 .5zM241.6 170.5h1.2l-.6 3.4zM242.2 164l.6 3.5h-1.2zM258.7 174.5l3.6-.6v1.1zM279.2 173.9l3.5 .6-3.5 .5zM240.9 185l3.4-.6v1.2zM249.3 184.4l3.6 .6-3.6 .5z"/>
<path d="M252.7 185l3.5-.6v1.1zM279.2 184.4l3.5 .6-3.5 .5zM124.7 256.5h1.2l-.6 3.5zM132.8 249.5l3.5-.6v1.1zM159.2 248.9l3.5 .6-3.5 .6zM159.3 248.9l3.5 .6-3.5 .5zM170.7 249.4l3.5-.6v1.1zM241.6 250.6h1.1l-.5 3.4zM111.2 262.5h1.2l-.6 3.4zM132.8 278.5l3.5-.6v1.2zM233 277.9l3.6 .6-3.6 .6zM242.3 260.1l.6 3.5h-1.2z"/>
<path d="M242.6 278.5l3.4-.6v1.2zM279.2 277.9l3.5 .6-3.5 .6zM111.8 293.5l.6 3.5h-1.2zM132.8 289l3.5-.6v1.2zM159.3 288.4l3.5 .6-3.5 .6zM262.8 289l3.4-.6v1.2zM279.2 288.4l3.5 .6-3.5 .6zM125.3 299.5l.6 3.5h-1.2zM132.8 310l3.5-.6v1.2zM153.2 309.4l3.6 .6-3.6 .6zM162.8 354l3.4-.6v1.2zM233 353.4l3.6 .6-3.6 .6z"/>
<path d="M124.7 378h1.2l-.6 3.5zM111.2 384h1.2l-.6 3.5z"/>
</g>
<g font-size="4.9">
<text x="203.7" y="30.4">750</text>
<text x="66.3" y="61.9">480</text>
<text x="34.2" y="85.4" transform="rotate(90 34.2 85.4)">410</text>
<text x="178.6" y="98.5">10</text>
<text x="229.9" y="96.9">9</text>
<text x="143.6" y="118.4">150</text>
<text x="263.1" y="118.4">30</text>
<text x="243.7" y="166.2" transform="rotate(90 243.7 166.2)">50</text>
<text x="140.5" y="173">120</text>
<text x="266.5" y="173">120</text>
<text x="263.5" y="183.5">150</text>
<text x="249.6" y="186.4" transform="rotate(180 249.6 186.4)">60</text>
<text x="113.2" y="207.9" transform="rotate(90 113.2 207.9)">540</text>
<text x="126.7" y="207.9" transform="rotate(90 126.7 207.9)">480</text>
<text x="143.6" y="248">150</text>
<text x="169.3" y="250.9" transform="rotate(180 169.3 250.9)">40</text>
<text x="243.8" y="268.2" transform="rotate(89 243.8 268.2)">30</text>
<text x="180.6" y="277.1">519</text>
<text x="259" y="277.1">201</text>
<text x="143.6" y="287.6">150</text>
<text x="268.5" y="287.6">100</text>
<text x="48.5" y="289" transform="rotate(90 48.5 289)">Roy Berntsen</text>
<text x="140.5" y="308.6">120</text>
<text x="48.5" y="323.5" transform="rotate(90 48.5 323.5)">03/04/2022</text>
<text x="113.2" y="336.5" transform="rotate(90 113.2 336.5)">470</text>
<text x="126.7" y="336.5" transform="rotate(90 126.7 336.5)">410</text>
<text x="195.6" y="352.6">369</text>
<text x="11.3" y="399.1" transform="rotate(90 11.3 399.1)">1/1</text>
</g>
<g font-size="3.5">
<text x="27.6" y="16.4" transform="rotate(90 27.6 16.4)">F</text>
<text x="75.5" y="16.3" transform="rotate(90 75.5 16.3)">E</text>
<text x="123.3" y="16.3" transform="rotate(90 123.3 16.3)">D</text>
<text x="171.1" y="16.3" transform="rotate(90 171.1 16.3)">C</text>
<text x="218.9" y="16.3" transform="rotate(90 218.9 16.3)">B</text>
<text x="266.8" y="16.3" transform="rotate(90 266.8 16.3)">A</text>
<text x="6.2" y="39" transform="rotate(90 6.2 39)">1</text>
<text x="288.2" y="39" transform="rotate(90 288.2 39)">1</text>
<text x="6.2" y="89" transform="rotate(90 6.2 89)">2</text>
<text x="288.2" y="89" transform="rotate(90 288.2 89)">2</text>
<text x="6.3" y="139" transform="rotate(90 6.3 139)">3</text>
<text x="288.2" y="139" transform="rotate(90 288.2 139)">3</text>
<text x="6.2" y="189" transform="rotate(90 6.2 189)">4</text>
<text x="288.2" y="189" transform="rotate(90 288.2 189)">4</text>
<text x="6.3" y="239" transform="rotate(90 6.3 239)">5</text>
<text x="288.2" y="239" transform="rotate(90 288.2 239)">5</text>
<text x="6.3" y="289" transform="rotate(90 6.3 289)">6</text>
<text x="288.2" y="289" transform="rotate(90 288.2 289)">6</text>
<text x="6.3" y="339" transform="rotate(90 6.3 339)">7</text>
<text x="288.2" y="339" transform="rotate(90 288.2 339)">7</text>
<text x="6.3" y="389" transform="rotate(90 6.3 389)">8</text>
<text x="288.2" y="389" transform="rotate(90 288.2 389)">8</text>
<text x="27.6" y="411.4" transform="rotate(90 27.6 411.4)">F</text>
<text x="75.5" y="411.3" transform="rotate(90 75.5 411.3)">E</text>
<text x="123.3" y="411.2" transform="rotate(90 123.3 411.2)">D</text>
<text x="171.1" y="411.2" transform="rotate(90 171.1 411.2)">C</text>
<text x="218.9" y="411.3" transform="rotate(90 218.9 411.3)">B</text>
<text x="266.8" y="411.3" transform="rotate(90 266.8 411.3)">A</text>
</g>
<g font-size="2.5">
<text x="54.2" y="231" transform="rotate(90 54.2 231)">Dept.</text>
<text x="54.2" y="255" transform="rotate(90 54.2 255)">Technical reference</text>
<text x="34.2" y="289" transform="rotate(90 34.2 289)">Title</text>
<text x="44.2" y="289" transform="rotate(90 44.2 289)">Document type</text>
<text x="54.2" y="289" transform="rotate(90 54.2 289)">Created by</text>
<text x="17.2" y="350" transform="rotate(90 17.2 350)">Rev.</text>
<text x="34.2" y="350" transform="rotate(90 34.2 350)">DWG No.</text>
<text x="44.2" y="350" transform="rotate(90 44.2 350)">Document status</text>
<text x="54.2" y="350" transform="rotate(90 54.2 350)">Approved by</text>
<text x="17.2" y="360" transform="rotate(90 17.2 360)">Date of issue</text>
<text x="17.2" y="396" transform="rotate(90 17.2 396)">Sheet</text>
</g>
</svg>
